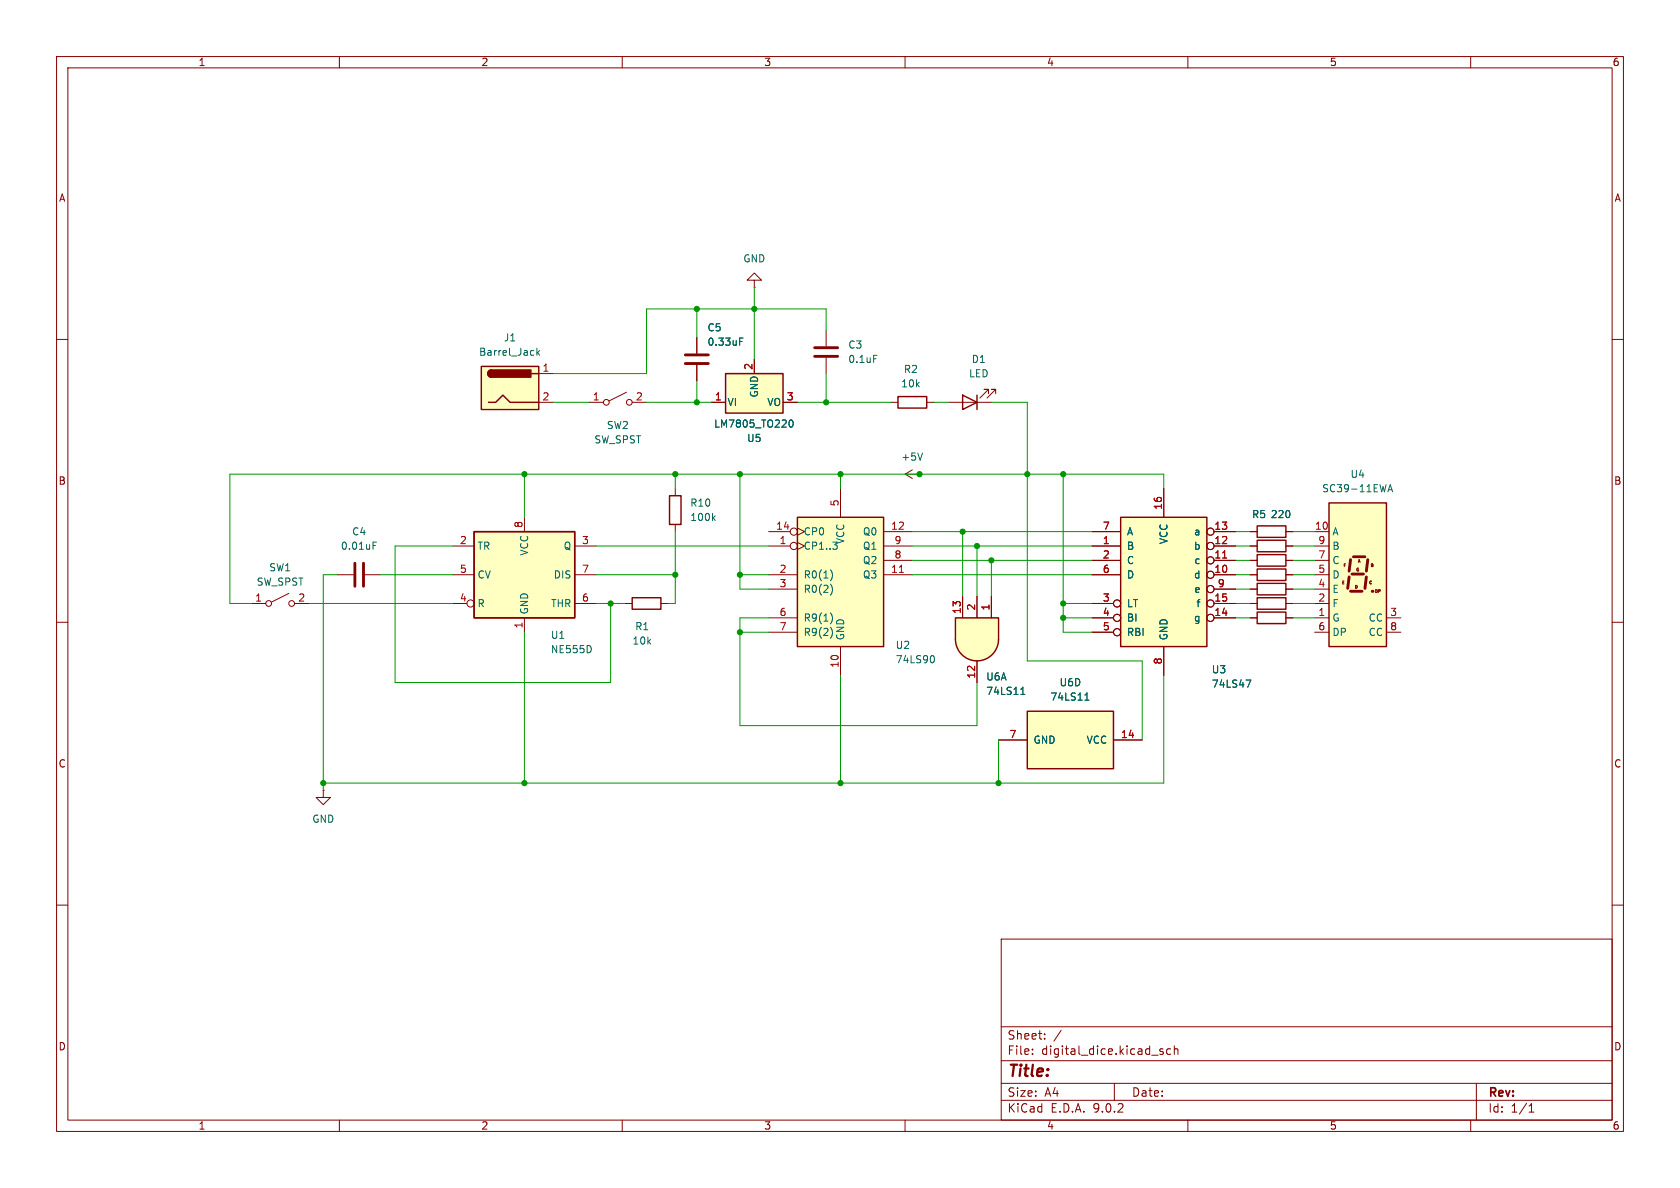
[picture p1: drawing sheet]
<svg xmlns="http://www.w3.org/2000/svg" width="297mm" height="210mm" viewBox="0 0 297 210" stroke-linecap="round" stroke-linejoin="round" font-family="sans-serif">
<g fill="none" stroke="#840000" stroke-width=".18">
<path d="M10 10h277v190h-277zM12 12h273v186h-273zM60 10v2M110 10v2M160 10v2M210 10v2M260 10v2M10 60h2M285 60h2M221 96.5h1.2M221 99.1h1.2M227.3 96.5h1.3"/>
<path d="M227.3 99.1h1.3M10 110h2M221 106.7h1.2M221 109.2h1.2M227.3 106.7h1.3M227.3 109.2h1.3M285 110h2M10 160h2M177 166h108v32h-108zM285 160h2M60 198v2M110 198v2"/>
<path d="M160 198v2M177 194.5h108M177 191.5h108M177 187.5h108M177 181.5h108M182.5 186.3v.1M182.5 185.5v.1M184.7 183.6v.1M184.7 182.8v.1M187.6 182.1l-1.3 2M197 191.5v3M205.6 185.5l-.4-.1-.2 .2 .1 .2 .5 .2v.3h-.6"/>
<path d="M207 185.5l-.5-.1-.3 .3v.4l.2 .2h.6M207.6 185.5l.2-.1 .4 .1v.9M207.6 184.9v1.5M210 198v2M260 198v2M261 191.5v6.5M270.3 196.6h.9M270.3 195.5l.4-.4v1.5"/>
</g>
<path d="M222.2 95.5h5.1v2h-5.1zM222.2 98h5.1v2.1h-5.1zM222.2 105.7h5.1v2h-5.1zM222.2 108.2h5.1v2h-5.1z" fill="none" stroke="#840000" stroke-width=".25"/>
<path d="M234.9 88.9h10.2v25.4h-10.2z" fill="#ffffc2"/>
<path d="M234.9 88.9h10.2v25.4h-10.2z" fill="none" stroke="#840000" stroke-width=".25"/>
<path d="M238.8 98.9l-.3 2.1M239.3 98.4h2M241.8 98.9l-.2 2.1M238.5 102l-.2 2M238.8 104.5h2M239 101.5h2M241.6 102l-.3 2" fill="none" stroke="#840000" stroke-width=".51"/>
<circle cx="242.6" cy="104.5" r=".25" fill="#840000"/>
<g fill="none" stroke="#840000" stroke-width=".18">
<path d="M232.4 94h2.5M232.4 96.5h2.5M232.4 99.1h2.5M237.9 99.7h-.3v.5M240.1 99.4l.2-.5 .2 .5M242.7 99.7h-.3v.5M221 101.6h1.2M221 104.1h1.2M227.3 101.6h1.3M227.3 104.1h1.3M232.4 101.6h2.5M232.4 104.1h2.5"/>
<path d="M232.4 106.7h2.5M232.4 109.2h2.5M232.4 111.8h2.5M237.6 102.7h-.2v.5M239.8 103.5h-.2v.5M243.4 104.3l-.2-.1v.5M243.9 104.3l-.2-.1v.5M245.1 109.2h2.5M245.1 111.8h2.5"/>
</g>
<path d="M245.4 86.9l.4-1.2 .4 1.2M245.5 86.6h.6" fill="none" stroke="#006464" stroke-width=".18"/>
<path d="M222.2 100.6h5.1v2h-5.1zM222.2 103.1h5.1v2.1h-5.1z" fill="none" stroke="#840000" stroke-width=".25"/>
<path d="M85.1 64.8h10.1v7.6h-10.1z" fill="#ffffc2"/>
<path d="M85.1 64.8h10.1v7.6h-10.1zM86.4 71.1h1.2l1.3-1.2 1.3 1.2h5M86.9 65.4a.64 .64 0 0 0-.7 .6 .64 .64 0 0 0 .7 .7M94 66h1.2" fill="none" stroke="#840000" stroke-width=".25"/>
<g fill="#840000" stroke="#840000" stroke-width=".25">
<path d="M86.4 65.6l.5-.2v1.3a.63 .63 0 0 1-.6-.4 .63 .63 0 0 1 .1-.7z"/>
<path d="M86.9 65.4h7v1.3h-7z"/>
</g>
<g fill="none" stroke="#840000" stroke-width=".18">
<path d="M95.2 66h2.6M95.2 71.1h2.6M104.1 71.1h2.6M110.7 69.3l-3 1.6M111.8 71.1h2.5"/>
<circle cx="107.2" cy="71.1" r=".51"/>
<circle cx="111.3" cy="71.1" r=".51"/>
</g>
<path d="M94.9 61.5v1.3M95 62.3l.4 .5M95.4 62l-.5 .4" fill="none" stroke="#006464" stroke-width=".18"/>
<path d="M128.3 66h10.1v7h-10.1z" fill="#ffffc2"/>
<path d="M128.3 66h10.1v7h-10.1zM158.7 70.1h5.1v2h-5.1zM170.2 69.9l2.5 1.2-2.5 1.3zM172.7 69.9v2.5" fill="none" stroke="#840000" stroke-width=".25"/>
<path d="M133.3 49.5h1.3l-1.3-1.2-1.2 1.2h1.2v1.3M133.3 50.8h.1M125.7 71.1h2.6M133.3 63.5v2.5M138.4 71.1h2.6M157.5 71.1h1.2M163.8 71.1h1.3M167.6 71.1h7.7M174.8 69.6v-.8h-.8h.8l-1.6 1.6M176 69.6v-.8h-.7h.7l-1.5 1.6" fill="none" stroke="#840000" stroke-width=".18"/>
<path d="M139.6 74.4l.2-.2a.68 .68 0 0 1 .4 .7 .68 .68 0 0 1-.4 .6l-.2-.1-.1-.4z" fill="none" stroke="#006464" stroke-width=".18"/>
<path d="M198.1 91.4h15.3v22.9h-15.3z" fill="#ffffc2"/>
<path d="M198.1 91.4h15.3v22.9h-15.3zM222.2 93h5.1v2h-5.1z" fill="none" stroke="#840000" stroke-width=".25"/>
<g fill="none" stroke="#840000" stroke-width=".18">
<path d="M123.2 59.7v2.8M146 58.4v2.8M123.2 64.5v2.8M146 63.2v2.8M160 83.8l1.3 .8M160 83.8h2.6M161.3 83.1l-1.3 .7M162.6 83.8h.1M193 94h5.1M193 96.5h5.1M193 99.1h5.1M205.7 86.4v5"/>
<path d="M214.6 94h3.8M214.6 96.5h3.8M214.6 99.1h3.8M221 94h1.2M227.3 94h1.3M193 101.6h5.1M193 106.7h3.8M193 109.2h3.8M193 111.8h3.8M205.7 114.3v5.1M214.6 101.6h3.8M214.6 106.7h3.8"/>
<path d="M214.6 109.2h3.8M214.6 104.1h3.8"/>
<circle cx="214" cy="96.5" r=".63"/>
<circle cx="214" cy="94" r=".63"/>
<circle cx="214" cy="99.1" r=".63"/>
<circle cx="197.5" cy="109.2" r=".63"/>
<circle cx="197.5" cy="111.8" r=".63"/>
<circle cx="197.5" cy="106.7" r=".63"/>
<circle cx="214" cy="106.7" r=".63"/>
<circle cx="214" cy="109.2" r=".63"/>
<circle cx="214" cy="101.6" r=".63"/>
<circle cx="214" cy="104.1" r=".63"/>
</g>
<path d="M216.1 98.6h.8" fill="none" stroke="#a90000" stroke-width=".18"/>
<path d="M130.8 59.8h.6M130.8 60.4h.4M154.4 62.8h.7M163.1 80.1l-.4 1.3M220.3 120.2h.8l-.5 1.3" fill="none" stroke="#006464" stroke-width=".18"/>
<path d="M121.2 62.7h4M121.2 64.3h4M144 61.5h4.1M144 63h4.1" fill="none" stroke="#840000" stroke-width=".51"/>
<path d="M141 91.4h15.2v22.9h-15.2z" fill="#ffffc2"/>
<path d="M141 91.4h15.2v22.9h-15.2zM111.8 105.7h5v2h-5z" fill="none" stroke="#840000" stroke-width=".25"/>
<g fill="none" stroke="#840000" stroke-width=".18">
<path d="M135.9 94h3.8M135.9 96.5h3.8M141 93.3l1.2 .7-1.2 .6M141 95.9l1.2 .6-1.2 .7M148.6 86.4v5M156.2 94h5.1M156.2 96.5h5.1M156.2 99.1h5.1M110.5 106.7h1.3M116.8 106.7h1.3M135.9 101.6h5.1M135.9 104.1h5.1"/>
<path d="M135.9 109.2h5.1M135.9 111.8h5.1M148.6 114.3v5.1M156.2 101.6h5.1"/>
<circle cx="140.3" cy="96.5" r=".63"/>
<circle cx="140.3" cy="94" r=".63"/>
</g>
<path d="M147.2 95.8h.8M148 96.9l-.1 .1M146.9 100.8a1.49 1.49 0 0 1 0 1.8M146.9 103.3a1.49 1.49 0 0 1 0 1.8M146.9 108.4a1.49 1.49 0 0 1 0 1.8M146.9 110.9a1.49 1.49 0 0 1 0 1.9M164.9 115.9a.79 .79 0 0 1 0 1.3" fill="none" stroke="#006464" stroke-width=".18"/>
<path d="M159 101.2h.7" fill="none" stroke="#a90000" stroke-width=".18"/>
<path d="M83.8 94h17.8v15.2h-17.8z" fill="#ffffc2"/>
<path d="M83.8 94h17.8v15.2h-17.8zM118.4 87.6h2v5.1h-2z" fill="none" stroke="#840000" stroke-width=".25"/>
<g fill="none" stroke="#840000" stroke-width=".18">
<path d="M80 96.5h3.8M92.7 91.4v2.6M101.6 96.5h3.8M119.4 86.4v1.2M119.4 92.7v1.3M80 101.6h3.8M80 106.7h2.5M92.7 109.2v2.6M101.6 101.6h3.8M101.6 106.7h3.8M57.1 139.7v1.3h1.3l-1.3 1.2-1.2-1.2h1.2M57.1 139.7h.1"/>
<circle cx="83.2" cy="106.7" r=".63"/>
</g>
<path d="M126.1 91.5l.3 .5M126.4 91.2l-.4 .5M104.5 114.4v.7" fill="none" stroke="#006464" stroke-width=".18"/>
<path d="M181.6 125.7h15.2v10.2h-15.2z" fill="#ffffc2"/>
<path d="M181.6 125.7h15.2v10.2h-15.2z" fill="none" stroke="#840000" stroke-width=".25"/>
<g fill="none" stroke="#840000" stroke-width=".18">
<path d="M44.4 106.7h2.6M51.1 104.9l-3.1 1.5M52.1 106.7h2.5M59.7 101.6h2.8M64.5 101.6h2.8M176.5 130.8h5.1M196.8 130.8h5.1"/>
<circle cx="47.5" cy="106.7" r=".51"/>
<circle cx="51.6" cy="106.7" r=".51"/>
</g>
<path d="M65.9 96.4h.5M65.9 95.8h.7M191.8 123.8h.7M191.9 122.8l.3-.3v1.3" fill="none" stroke="#006464" stroke-width=".18"/>
<path d="M62.7 99.6v4M64.3 99.6v4" fill="none" stroke="#840000" stroke-width=".51"/>
<path d="M168.9 113h7.6a3.8 3.8 0 0 1-3.8 3.8 3.8 3.8 0 0 1-3.8-3.8z" fill="#ffffc2" stroke="#ffffc2" stroke-width=".18"/>
<path d="M168.9 109.2h7.6v3.8h-7.6z" fill="#ffffc2"/>
<path d="M168.9 109.2h7.6v3.8a3.8 3.8 0 0 1-3.8 3.8 3.8 3.8 0 0 1-3.8-3.8z" fill="none" stroke="#840000" stroke-width=".25"/>
<g fill="none" stroke="#840000" stroke-width=".18">
<path d="M123.2 59.7v2.8M123.2 64.5v2.8M125.7 71.1h2.6M133.3 63.5v2.5M138.4 71.1h2.6M193 94h5.1M193 96.5h5.1M193 99.1h5.1M205.7 86.4v5M214.6 94h3.8M214.6 96.5h3.8M214.6 99.1h3.8"/>
<path d="M221 94h1.2M221 96.5h1.2M221 99.1h1.2M227.3 94h1.3M227.3 96.5h1.3M227.3 99.1h1.3M170.2 105.4v3.8M172.7 105.4v3.8M172.7 116.8v3.9M175.3 105.4v3.8M193 101.6h5.1M193 106.7h3.8"/>
<path d="M193 109.2h3.8M193 111.8h3.8M205.7 114.3v5.1M214.6 101.6h3.8M214.6 106.7h3.8M214.6 109.2h3.8M214.6 104.1h3.8M221 101.6h1.2M221 106.7h1.2M221 109.2h1.2M221 104.1h1.2M227.3 101.6h1.3"/>
<path d="M227.3 106.7h1.3M227.3 109.2h1.3M227.3 104.1h1.3M176.5 130.8h5.1M196.8 130.8h5.1"/>
<circle cx="214" cy="96.5" r=".63"/>
<circle cx="214" cy="94" r=".63"/>
<circle cx="214" cy="99.1" r=".63"/>
<circle cx="197.5" cy="109.2" r=".63"/>
<circle cx="197.5" cy="111.8" r=".63"/>
<circle cx="197.5" cy="106.7" r=".63"/>
<circle cx="214" cy="106.7" r=".63"/>
<circle cx="214" cy="109.2" r=".63"/>
<circle cx="214" cy="101.6" r=".63"/>
<circle cx="214" cy="104.1" r=".63"/>
</g>
<path d="M130.8 59.8h.6M130.8 60.4h.4M139.6 74.4l.2-.2a.68 .68 0 0 1 .4 .7 .68 .68 0 0 1-.4 .6l-.2-.1-.1-.4zM180.5 122.8h.7M180.6 121.8l.2-.3v1.3M191.8 123.8h.7M191.9 122.8l.3-.3v1.3M220.3 120.2h.8l-.5 1.3" fill="none" stroke="#006464" stroke-width=".18"/>
<g fill="none" stroke="#009600" stroke-width=".18">
<path d="M123.2 54.6v5.1M133.3 50.8v12.7M146 58.4v-3.8h-31.7v11.4h-16.5M97.8 71.1h6.3M114.3 71.1h11.4M123.2 67.3v3.8M141 71.1h16.5M146 66v5.1M165.1 71.1h2.5M175.3 71.1h6.3v45.7h20.3v14M80 96.5h-10.2v24.2h38.1v-14M92.7 83.8v7.6"/>
<path d="M105.4 96.5h30.5M119.4 83.8v2.6M119.4 94v12.7h-1.3M130.8 83.8v20.3h5.1M148.6 83.8v2.6M161.3 99.1h31.7M161.3 94h31.7M161.3 96.5h31.7M170.2 94v11.4M172.7 96.5v8.9M175.3 99.1v6.3M188 83.8v28h5"/>
<path d="M205.7 86.4v-2.6h-165.1v22.9h3.8M218.4 99.1h2.6M218.4 94h2.6M218.4 96.5h2.6M228.6 99.1h3.8M228.6 94h3.8M228.6 96.5h3.8M54.6 106.7h25.4M59.7 101.6h-2.6v38.1M67.3 101.6h12.7M92.7 111.8v26.6M105.4 101.6h14"/>
<path d="M105.4 106.7h5.1M130.8 101.6h5.1M130.8 111.8h5.1M135.9 109.2h-5.1v19.1h41.9v-7.6M148.6 119.4v19M161.3 101.6h31.7M188 109.2h5M188 106.7h5M205.7 119.4v19h-148.6M218.4 109.2h2.6M218.4 101.6h2.6M218.4 104.1h2.6"/>
<path d="M218.4 106.7h2.6M228.6 109.2h3.8M228.6 101.6h3.8M228.6 104.1h3.8M228.6 106.7h3.8M176.5 130.8v7.6"/>
</g>
<path d="M216.1 98.6h.8" fill="none" stroke="#a90000" stroke-width=".18"/>
<g fill="#009600" stroke="#009600" stroke-width=".18">
<circle cx="133.3" cy="54.6" r=".46"/>
<circle cx="146" cy="71.1" r=".46"/>
<circle cx="123.2" cy="54.6" r=".46"/>
<circle cx="130.8" cy="83.8" r=".46"/>
<circle cx="123.2" cy="71.1" r=".46"/>
<circle cx="119.4" cy="83.8" r=".46"/>
<circle cx="148.6" cy="138.4" r=".46"/>
<circle cx="176.5" cy="138.4" r=".46"/>
<circle cx="148.6" cy="83.8" r=".46"/>
<circle cx="162.6" cy="83.8" r=".46"/>
<circle cx="172.7" cy="96.5" r=".46"/>
<circle cx="170.2" cy="94" r=".46"/>
<circle cx="92.7" cy="138.4" r=".46"/>
<circle cx="130.8" cy="111.8" r=".46"/>
<circle cx="107.9" cy="106.7" r=".46"/>
<circle cx="92.7" cy="83.8" r=".46"/>
<circle cx="57.1" cy="138.4" r=".46"/>
<circle cx="119.4" cy="101.6" r=".46"/>
<circle cx="130.8" cy="101.6" r=".46"/>
<circle cx="175.3" cy="99.1" r=".46"/>
<circle cx="188" cy="109.2" r=".46"/>
<circle cx="188" cy="106.7" r=".46"/>
<circle cx="181.6" cy="83.8" r=".46"/>
<circle cx="188" cy="83.8" r=".46"/>
</g>
<text font-size="2.8" fill="#840000" x="178" y="190.9">Title:</text>
<g font-size="2.1" fill="#840000">
<text x="178" y="184">Sheet:</text>
<text x="178" y="186.7">File:</text>
<text x="184.1" y="186.7">digital_dice.kicad_sch</text>
<text x="178" y="196.9">KiCad</text>
<text x="178" y="194.1">Size:</text>
<text x="184.7" y="194.1">A4</text>
<text x="185.7" y="196.9">E.D.A.</text>
<text x="193.3" y="196.9">9.0.2</text>
<text x="200" y="194.1">Date:</text>
<text x="263" y="194.3">Rev:</text>
<text x="263" y="196.9">Id:</text>
<text x="267.1" y="196.9">1/1</text>
</g>
<g font-size="1.8" fill="#840000">
<text x="35" y="11.9">1</text>
<text x="85" y="11.9">2</text>
<text x="135" y="11.9">3</text>
<text x="185" y="11.9">4</text>
<text x="235" y="11.9">5</text>
<text x="285" y="11.9">6</text>
<text x="10.3" y="35.9">A</text>
<text x="285.3" y="35.9">A</text>
<text x="10.3" y="85.9">B</text>
<text x="285.3" y="85.9">B</text>
<text x="10.3" y="135.9">C</text>
<text x="285.3" y="135.9">C</text>
<text x="10.3" y="185.9">D</text>
<text x="285.3" y="185.9">D</text>
<text x="35" y="199.9">1</text>
<text x="85" y="199.9">2</text>
<text x="135" y="199.9">3</text>
<text x="185" y="199.9">4</text>
<text x="235" y="199.9">5</text>
<text x="285" y="199.9">6</text>
</g>
<g font-size="1.8" fill="#006464">
<text x="131.3" y="46.6">GND</text>
<text x="125" y="58.8">C5</text>
<text x="84.6" y="63.1">Barrel_Jack</text>
<text x="89" y="60.6">J1</text>
<text x="125" y="61.3">0.33uF</text>
<text x="149.9" y="61.8">C3</text>
<text x="149.9" y="64.4">0.1uF</text>
<text x="171.7" y="64.4">D1</text>
<text x="128.5" y="72">VI</text>
<text x="134.2" y="70.4" transform="rotate(-90 134.2 70.4)">GND</text>
<text x="135.6" y="72">VO</text>
<text x="159.2" y="68.7">10k</text>
<text x="159.7" y="66.1">R2</text>
<text x="171.2" y="66.9">LED</text>
<text x="107.2" y="76">SW2</text>
<text x="126.1" y="75.8">LM7805_TO220</text>
<text x="105" y="78.6">SW_SPST</text>
<text x="132" y="78.3">U5</text>
<text x="159.2" y="81.6">+5V</text>
<text x="121.9" y="89.8">R10</text>
<text x="233.6" y="87.2">SC39-11EWA</text>
<text x="238.7" y="84.7">U4</text>
<text x="62.2" y="94.8">C4</text>
<text x="121.9" y="92.3">100k</text>
<text x="142" y="94.8">CP0</text>
<text x="152.5" y="94.8">Q0</text>
<text x="199.1" y="94.8">A</text>
<text x="211" y="94.8">a</text>
<text x="221.2" y="91.8">R5</text>
<text x="224.5" y="91.8">220</text>
<text x="235.5" y="94.8">A</text>
<text x="47.5" y="101.2">SW1</text>
<text x="60.2" y="97.4">0.01uF</text>
<text x="84.3" y="97.4">TR</text>
<text x="93.6" y="98.3" transform="rotate(-90 93.6 98.3)">VCC</text>
<text x="99.6" y="97.4">Q</text>
<text x="142" y="97.4">CP1..3</text>
<text x="149.5" y="96.3" transform="rotate(-90 149.5 96.3)">VCC</text>
<text x="152.5" y="97.4">Q1</text>
<text x="152.5" y="99.9">Q2</text>
<text x="199.1" y="97.4">B</text>
<text x="199.1" y="99.9">C</text>
<text x="206.6" y="96.3" transform="rotate(-90 206.6 96.3)">VCC</text>
<text x="211" y="97.4">b</text>
<text x="211.1" y="99.9">c</text>
<text x="235.5" y="97.4">B</text>
<text x="235.5" y="99.9">C</text>
<text x="45.3" y="103.7">SW_SPST</text>
<text x="84.3" y="102.5">CV</text>
<text x="84.3" y="107.5">R</text>
<text x="97.3" y="107.5">THR</text>
<text x="97.8" y="102.5">DIS</text>
<text x="142" y="102.5">R0(1)</text>
<text x="142" y="105">R0(2)</text>
<text x="152.5" y="102.5">Q3</text>
<text x="199.1" y="102.5">D</text>
<text x="199.1" y="107.5">LT</text>
<text x="211" y="102.5">d</text>
<text x="211.1" y="105">e</text>
<text x="211.4" y="107.5">f</text>
<text x="235.5" y="102.5">D</text>
<text x="235.5" y="105">E</text>
<text x="235.5" y="107.5">F</text>
<text x="93.6" y="108.7" transform="rotate(-90 93.6 108.7)">GND</text>
<text x="97.3" y="113.1">U1</text>
<text x="112.2" y="111.6">R1</text>
<text x="142" y="110.1">R9(1)</text>
<text x="142" y="112.6">R9(2)</text>
<text x="149.5" y="113.3" transform="rotate(-90 149.5 113.3)">GND</text>
<text x="199.1" y="110.1">BI</text>
<text x="199.1" y="112.6">RBI</text>
<text x="206.6" y="113.3" transform="rotate(-90 206.6 113.3)">GND</text>
<text x="211" y="110.1">g</text>
<text x="235.5" y="110.1">G</text>
<text x="235.5" y="112.6">DP</text>
<text x="241.9" y="110.1">CC</text>
<text x="241.9" y="112.6">CC</text>
<text x="97.3" y="115.7">NE555D</text>
<text x="111.7" y="114.1">10k</text>
<text x="158.3" y="114.9">U2</text>
<text x="158.3" y="117.4">74LS90</text>
<text x="214.1" y="119.2">U3</text>
<text x="174.3" y="120.5">U6A</text>
<text x="174.3" y="123">74LS11</text>
<text x="185.6" y="124.1">74LS11</text>
<text x="187.2" y="121.5">U6D</text>
<text x="214.1" y="121.8">74LS47</text>
<text x="182.6" y="131.7">GND</text>
<text x="192" y="131.7">VCC</text>
<text x="55.1" y="145.6">GND</text>
</g>
<g font-size="1.8" fill="#a90000">
<text x="95.8" y="65.8">1</text>
<text x="133.1" y="65.5" transform="rotate(-90 133.1 65.5)">2</text>
<text x="95.8" y="70.9">2</text>
<text x="104.7" y="70.9">1</text>
<text x="112.3" y="70.9">2</text>
<text x="126.3" y="70.9">1</text>
<text x="139" y="70.9">3</text>
<text x="148.3" y="89.6" transform="rotate(-90 148.3 89.6)">5</text>
<text x="92.5" y="93.4" transform="rotate(-90 92.5 93.4)">8</text>
<text x="137.1" y="93.7">14</text>
<text x="157.4" y="93.7">12</text>
<text x="194.9" y="93.7">7</text>
<text x="205.5" y="90.2" transform="rotate(-90 205.5 90.2)">16</text>
<text x="214.6" y="93.7">13</text>
<text x="232.4" y="93.7">10</text>
<text x="81.2" y="96.3">2</text>
<text x="81.2" y="101.3">5</text>
<text x="102.8" y="96.3">3</text>
<text x="102.8" y="101.3">7</text>
<text x="137.7" y="96.3">1</text>
<text x="137.7" y="101.3">2</text>
<text x="157.4" y="101.3">11</text>
<text x="158" y="96.3">9</text>
<text x="158" y="98.8">8</text>
<text x="194.9" y="96.3">1</text>
<text x="194.9" y="98.8">2</text>
<text x="194.9" y="101.3">6</text>
<text x="214.6" y="96.3">12</text>
<text x="214.6" y="98.8">11</text>
<text x="214.6" y="101.3">10</text>
<text x="233" y="96.3">9</text>
<text x="233" y="98.8">7</text>
<text x="233" y="101.3">5</text>
<text x="45" y="106.4">1</text>
<text x="52.6" y="106.4">2</text>
<text x="81.2" y="106.4">4</text>
<text x="102.8" y="106.4">6</text>
<text x="137.7" y="103.9">3</text>
<text x="194.9" y="106.4">3</text>
<text x="214.6" y="106.4">15</text>
<text x="215.2" y="103.9">9</text>
<text x="233" y="103.9">4</text>
<text x="233" y="106.4">2</text>
<text x="92.5" y="111.2" transform="rotate(-90 92.5 111.2)">1</text>
<text x="137.7" y="109">6</text>
<text x="137.7" y="111.5">7</text>
<text x="169.9" y="108.6" transform="rotate(-90 169.9 108.6)">13</text>
<text x="172.5" y="108" transform="rotate(-90 172.5 108)">2</text>
<text x="175" y="108" transform="rotate(-90 175 108)">1</text>
<text x="194.9" y="109">4</text>
<text x="194.9" y="111.5">5</text>
<text x="214.6" y="109">14</text>
<text x="233" y="109">1</text>
<text x="233" y="111.5">6</text>
<text x="245.7" y="109">3</text>
<text x="245.7" y="111.5">8</text>
<text x="148.3" y="118.2" transform="rotate(-90 148.3 118.2)">10</text>
<text x="205.5" y="117.5" transform="rotate(-90 205.5 117.5)">8</text>
<text x="172.5" y="120.1" transform="rotate(-90 172.5 120.1)">12</text>
<text x="178.4" y="130.6">7</text>
<text x="198.1" y="130.6">14</text>
</g>
<g font-size=".7" fill="#840000">
<text x="237.3" y="100.4">F</text>
<text x="239.6" y="101.2">G</text>
<text x="239.9" y="99.7">A</text>
<text x="242.1" y="100.4">B</text>
<text x="237.1" y="103.5">E</text>
<text x="239.3" y="104.2">D</text>
<text x="241.9" y="103.5">C</text>
<text x="242.9" y="105">DP</text>
</g>
</svg>
